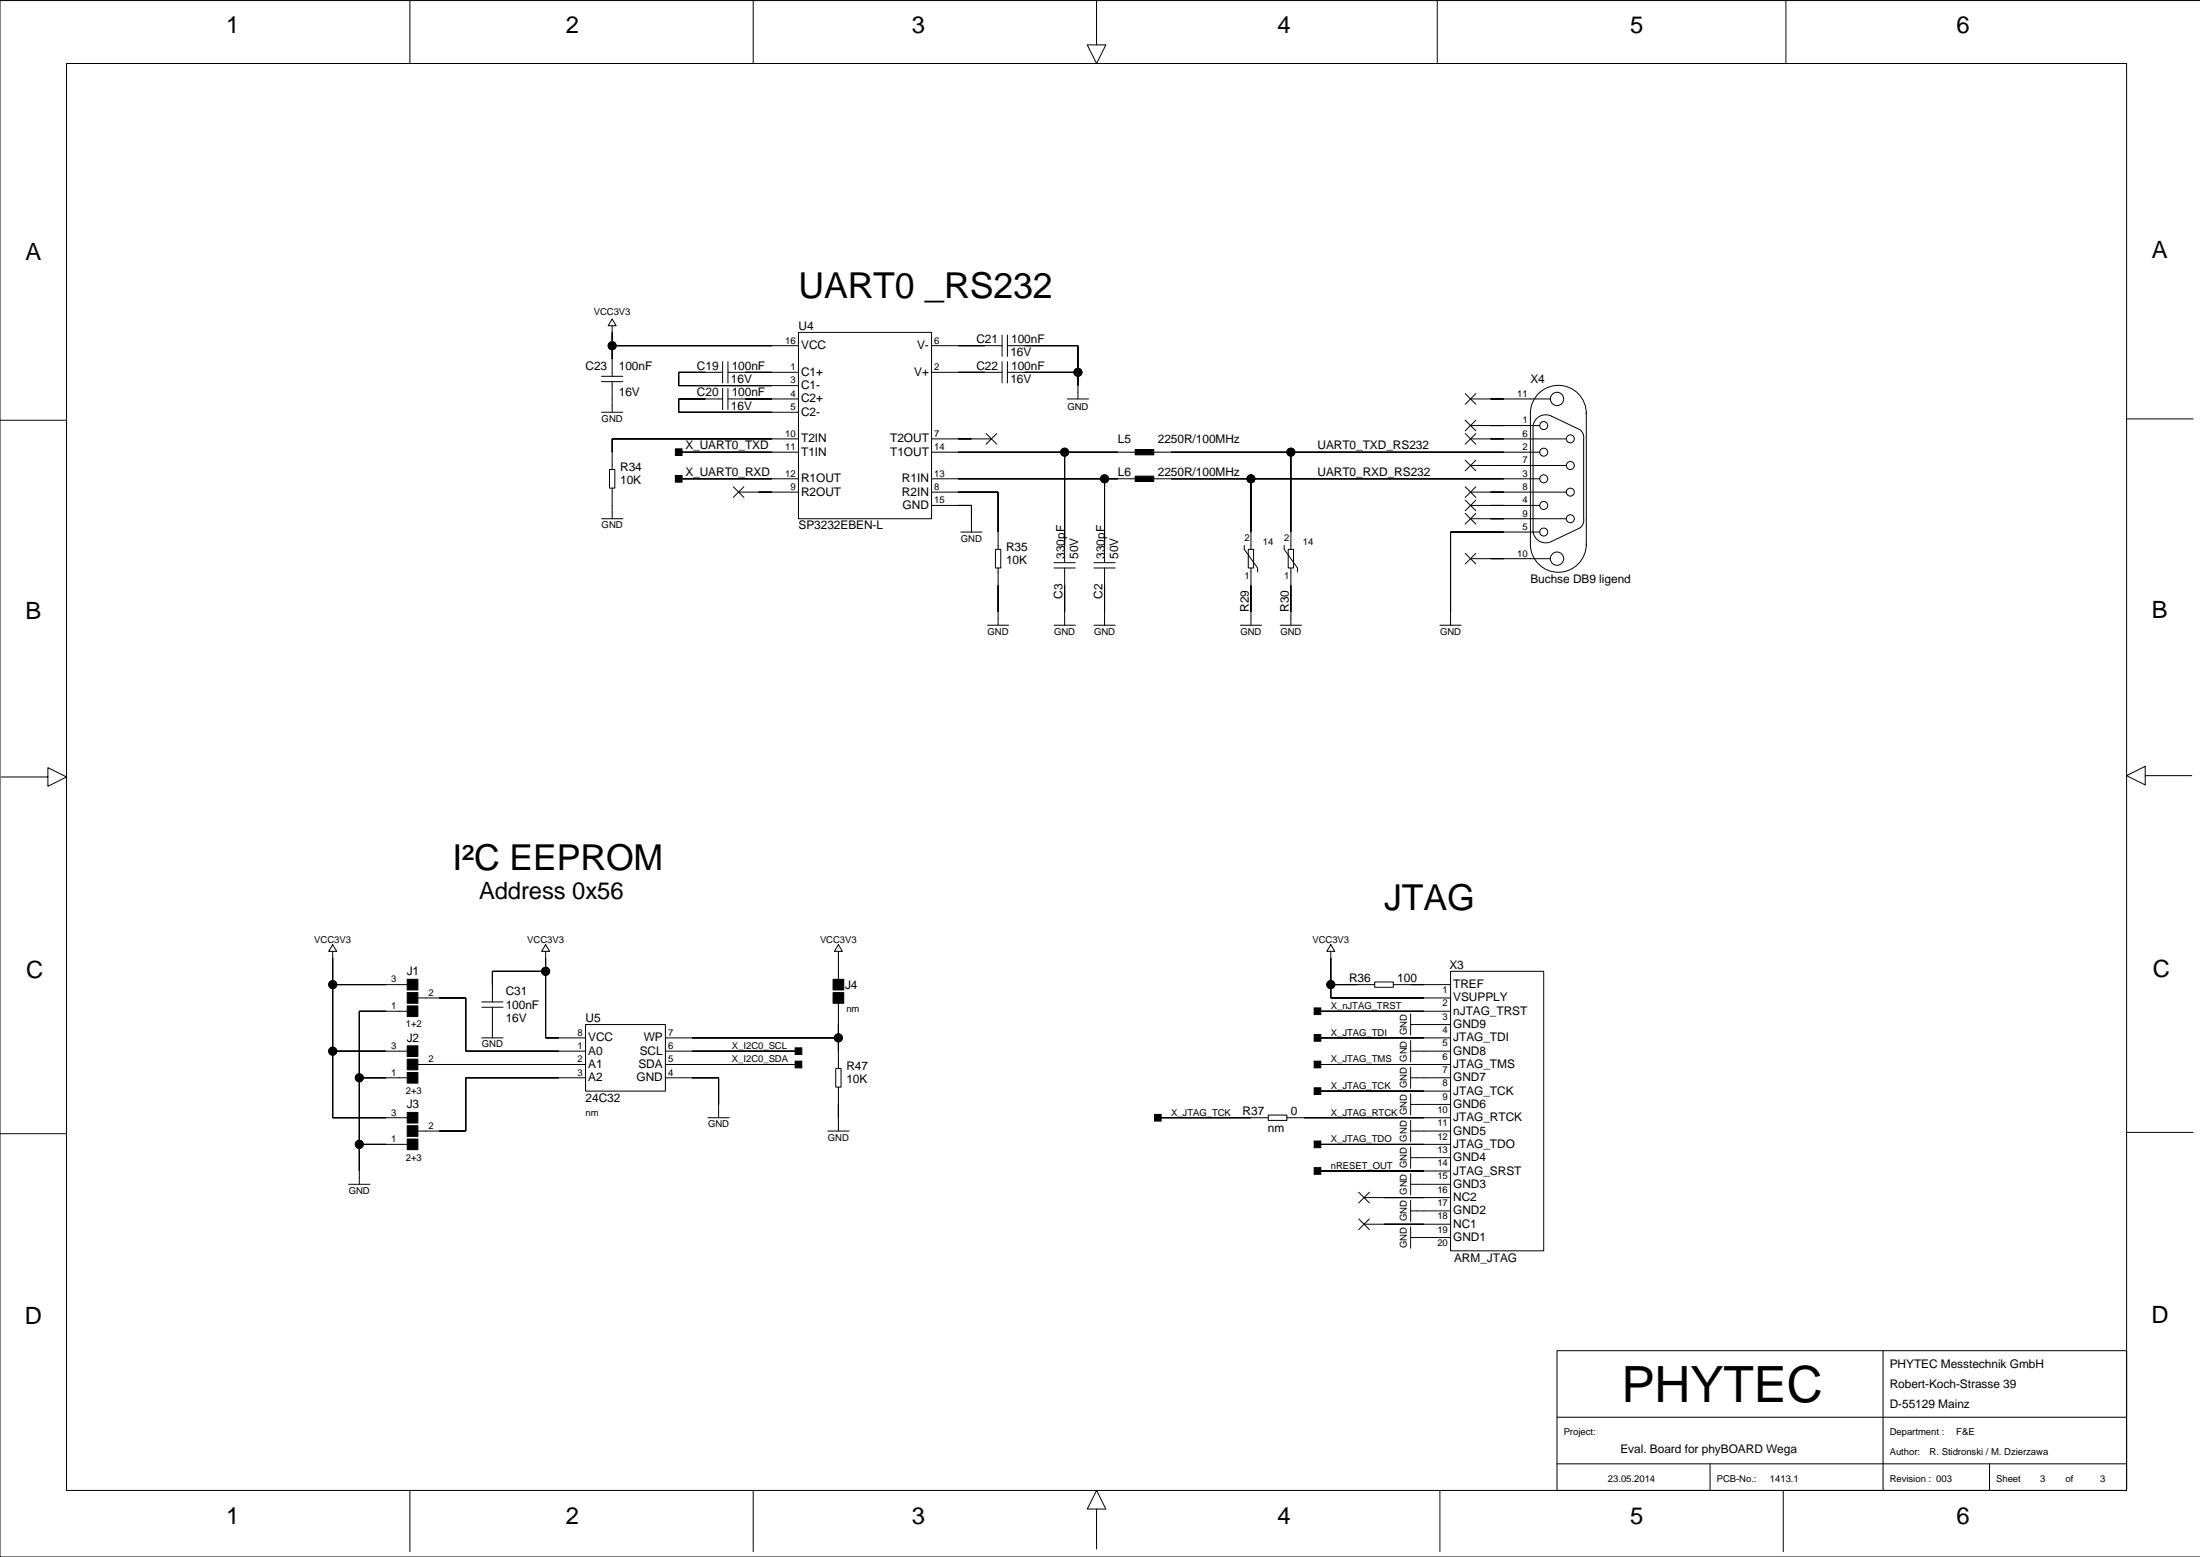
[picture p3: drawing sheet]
<svg xmlns="http://www.w3.org/2000/svg" width="420mm" height="297mm" viewBox="0 0 420 297" stroke-linecap="round" stroke-linejoin="round" font-family="sans-serif">
<g fill="none" stroke="#000" stroke-width=".19">
<path d="M78.2 -.1v12.2M143.7 -.1v12.2M209.2 -.1v8.7h1.8l-1.8 3.5-1.7-3.5h1.7M274.3 -.1v12.2M340.8 -.1v12.2M419.9 .1h-419.9v296.9h419.9M114.8 72.8h4M114.8 71.8h4M114.8 78.6h4M116.8 76.1h.1M116.8 60.9l.8 1.2h-1.5zM116.8 62.1v9.7"/>
<path d="M116.8 72.8v5.8M116.8 66h35.6M137.9 76.1h-8.4v2.5h22.9M137.9 69v4.1M137.9 74.1v4M137.9 71h-8.4v2.6h22.9M138.9 76.1h13.5M138.9 69v4.1M138.9 74.1v4M138.9 71h13.5M152.4 63.4h25.4v35.6h-25.4zM177.8 66h13.4"/>
<path d="M177.8 71h13.4M191.2 63.9v4.1M191.2 69v4.1M192.2 66h13.5v10.1M192.2 63.9v4.1M192.2 69v4.1M192.2 71h13.5M203.7 76.1h4M279.6 75.1l2 2M280.6 76.1h15.2M281.6 75.1l-2 2M302.7 78.9a5.3 5.3 0 0 0-5.2-5.4 5.3 5.3 0 0 0-5.5 5.2v25.3a5.3 5.3 0 0 0 5.5 5.2 5.3 5.3 0 0 0 5.2-5.5"/>
<path d="M302.7 78.6v25.4M405.8 79.9h12.7M0 80.2h12.7M114.8 99h4M116.3 89.6h1v3.5h-1zM116.8 96.4h.1M116.8 93.1v5.9M129.5 91.3h22.9M129.5 86.3h22.9M139.9 92.9l2.1 2M140.9 93.9h11.5M142 92.9l-2.1 2"/>
<path d="M152.4 83.7h-35.6v5.9M177.8 93.9h12.7v10.9M177.8 83.7h11.4M177.8 96.4h7.6v5.1M177.8 91.3h38.8M177.8 86.3h38.8M188.2 82.7l2 2M190.2 82.7l-2 2M203.2 86.3v21M210.8 91.3v16M220.2 91.3h73.6M220.2 86.3h73.6"/>
<path d="M238.7 91.3v13.5M246.3 86.3v18.5M279.6 82.7l2 2M279.6 80.2l2 2M279.6 92.9l2 2M279.6 95.4l2 2M279.6 97.9l2 2.1M279.6 87.8l2 2M280.6 99h18.3M280.6 93.9h18.3M280.6 88.8h18.3M280.6 83.7h18.3"/>
<path d="M280.6 96.4h13.2M280.6 81.2h13.2M281.6 82.7l-2 2M281.6 80.2l-2 2M281.6 92.9l-2 2M281.6 95.4l-2 2M281.6 97.9l-2 2.1M281.6 87.8l-2 2M302.2 99v-15.3a1.74 1.74 0 0 0-.8-1.8l-5.3-2.5a2.44 2.44 0 0 0-3.6 1.8v20.3a2.44 2.44 0 0 0 3.6 1.8l5.3-2.6a1.74 1.74 0 0 0 .8-1.7M183.3 101.5h4.1M188.4 119.3h4.1M189.9 104.8h1.1v3.6h-1.1z"/>
<path d="M190.5 108.4v10.9M201.1 119.3h4.1M201.1 107.3h4.1M201.1 108.4h4.1M203.2 108.4v10.9M208.7 119.3h4.1M208.7 107.3h4.1M208.7 108.4h4.1M210.8 108.4v10.9M236.7 119.3h4M237.4 104v.8l2.6 3.6v.7M238.2 104.8h1v3.6h-1z"/>
<path d="M238.7 108.4v10.9M244.3 119.3h4.1M245.1 104v.8l2.5 3.6v.7M245.8 104.8h1v3.6h-1zM246.3 108.4v10.9M274.8 119.3h4M279.6 105.6l2 2M280.6 106.6h15.2M281.6 105.6l-2 2M293.8 101.5h-17v17.8M.3 148.2h8.8v-1.7l3.6 1.7-3.6 1.8v-1.8M409.4 148v1.8l-3.6-1.8 3.6-1.8v1.8h8.8"/>
<path d="M63.5 180.2l.7 1.3h-1.5zM63.5 181.5v31.7h14.2M63.5 187.8h14.2M77.7 192.9h-9.1v33M79.7 190.4h9.2v10.1h22.8M91.9 198h4.1M91.9 191.1h4.1M91.9 192.2h4.1M94 195.5h.1M94 192.2v5.8M104.1 180.2l.8 1.3h-1.5zM104.1 181.5v16.5h7.6"/>
<path d="M104.1 185.3h-10.1v5.8M111.7 195.5h15.3v12.7h-15.3zM127 198h33M160 182.8h.1M160 180.2l.7 1.3h-1.5zM160 181.5v5.3M160 191.4v12.4M251.4 198h25.4M251.4 192.9h25.4M253.9 180.2l.8 1.3h-1.5zM253.9 181.5v8.9h22.9M253.9 187.8h8.4"/>
<path d="M262.3 187.3h3.6v1.1h-3.6zM265.9 187.8h10.9M269.2 195.5h7.6M269.2 193.4v4.1M269.2 198.5v4.1M271.7 195.5h.1M276.8 185.3h17.8v53.3h-17.8zM0 216.3h12.7M63.5 200.5h14.2M68.6 218.3h9.1M68.6 205.6h9.1M79.7 203.1h32"/>
<path d="M111.7 205.6h-22.8v10.2h-9.2M127 205.6h10.1v7.6M127 203.1h25.4M127 200.5h25.4M135.1 213.2h4.1M158 215.8h4M159.5 203.8h1v3.6h-1zM160 207.4v8.4M220.9 213.2h21.1M242 212.7h3.6v1h-3.6zM245.6 213.2h31.2M251.4 218.3h25.4"/>
<path d="M251.4 208.2h25.4M251.4 203.1h25.4M269.2 215.8h7.6M269.2 210.7h7.6M269.2 205.6h7.6M269.2 200.5h7.6M269.2 203.6v4.1M269.2 208.7v4M269.2 213.7v4.1M269.2 218.8v4.1M271.7 200.5h.1M271.7 205.6h.1"/>
<path d="M271.7 210.7h.1M271.7 215.8h.1M405.8 216h12.7M66.5 225.9h4.1M251.4 223.4h25.4M259.3 232.5l2 2.1M259.3 227.5l2 2M260.3 233.6h16.5M260.3 228.5h16.5M261.3 232.5l-2 2.1M261.3 227.5l-2 2M269.2 236.1h7.6"/>
<path d="M269.2 231h7.6M269.2 225.9h7.6M269.2 220.9h7.6M269.2 223.9v4.1M269.2 229v4M269.2 234.1v4M271.7 220.9h.1M271.7 225.9h.1M271.7 231h.1M271.7 236.1h.1M297.1 257.7h108.7v26.6h-108.7zM359.3 257.7v26.6"/>
<path d="M297.1 279.3h108.7M297.1 270.4h108.7M326.3 279.3v5M379.6 279.3v5M78.2 284.3v11.7M143.7 284.3v11.7M209.2 287.9h1.8l-1.8-3.6-1.7 3.6h1.7v7.6M274.8 284.3v11.7M340.3 284.3v11.7M405.8 284.1v-272h-393.1v272.2h393.1"/>
<circle cx="116.8" cy="66" r=".76"/>
<circle cx="205.7" cy="71" r=".76"/>
<circle cx="297.1" cy="76.1" r="1.27"/>
<circle cx="203.2" cy="86.3" r=".76"/>
<circle cx="210.8" cy="91.3" r=".76"/>
<circle cx="238.7" cy="91.3" r=".76"/>
<circle cx="246.3" cy="86.3" r=".76"/>
<circle cx="294.6" cy="96.4" r=".76"/>
<circle cx="294.6" cy="91.3" r=".76"/>
<circle cx="294.6" cy="81.2" r=".76"/>
<circle cx="294.6" cy="86.3" r=".76"/>
<circle cx="299.7" cy="83.7" r=".76"/>
<circle cx="299.7" cy="88.8" r=".76"/>
<circle cx="299.7" cy="99" r=".76"/>
<circle cx="299.7" cy="93.9" r=".76"/>
<circle cx="294.6" cy="101.5" r=".76"/>
<circle cx="297.1" cy="106.6" r="1.27"/>
<circle cx="63.5" cy="187.8" r=".76"/>
<circle cx="104.1" cy="185.3" r=".76"/>
<circle cx="160" cy="198" r=".76"/>
<circle cx="253.9" cy="187.8" r=".76"/>
<circle cx="63.5" cy="200.5" r=".76"/>
<circle cx="68.6" cy="218.3" r=".76"/>
<circle cx="68.6" cy="205.6" r=".76"/>
</g>
<g fill="#000" stroke="#000" stroke-width=".19">
<path d="M116.8 66v2.5z" fill-rule="evenodd"/>
<path d="M116.8 63.4v2.6z" fill-rule="evenodd"/>
<path d="M129.5 76.1v2.5z" fill-rule="evenodd"/>
<path d="M129.5 71v2.6z" fill-rule="evenodd"/>
<path d="M129.5 76.1h5.1z" fill-rule="evenodd"/>
<path d="M129.5 71h5.1z" fill-rule="evenodd"/>
<path d="M116.8 66h30.5z" fill-rule="evenodd"/>
<path d="M129.5 78.6h17.8z" fill-rule="evenodd"/>
<path d="M142.2 76.1h5.1z" fill-rule="evenodd"/>
<path d="M129.5 73.6h17.8z" fill-rule="evenodd"/>
<path d="M142.2 71h5.1z" fill-rule="evenodd"/>
<path d="M182.8 71h5.1z" fill-rule="evenodd"/>
<path d="M182.8 66h5.1z" fill-rule="evenodd"/>
<path d="M195.5 66h10.2z" fill-rule="evenodd"/>
<path d="M195.5 71h10.2z" fill-rule="evenodd"/>
<path d="M205.7 71v2.6z" fill-rule="evenodd"/>
<path d="M205.7 66v5z" fill-rule="evenodd"/>
<path d="M284.4 76.1h2.6z" fill-rule="evenodd"/>
<path d="M116.8 83.7v2.6z" fill-rule="evenodd"/>
<path d="M128.9 85.6h1.2v1.3h-1.2z" fill-rule="evenodd"/>
<path d="M128.9 90.7h1.2v1.3h-1.2z" fill-rule="evenodd"/>
<path d="M129.5 86.3h17.8z" fill-rule="evenodd"/>
<path d="M129.5 91.3h17.8z" fill-rule="evenodd"/>
<path d="M144.7 93.9h2.6z" fill-rule="evenodd"/>
<path d="M116.8 83.7h30.5z" fill-rule="evenodd"/>
<path d="M185.4 96.4v2.6z" fill-rule="evenodd"/>
<path d="M182.8 96.4h2.6z" fill-rule="evenodd"/>
<path d="M182.8 83.7h2.6z" fill-rule="evenodd"/>
<path d="M190.5 93.9v7.6z" fill-rule="evenodd"/>
<path d="M182.8 93.9h7.7z" fill-rule="evenodd"/>
<path d="M182.8 86.3h20.4z" fill-rule="evenodd"/>
<path d="M203.2 86.3v17.7z" fill-rule="evenodd"/>
<path d="M210.8 91.3v12.7z" fill-rule="evenodd"/>
<path d="M182.8 91.3h28z" fill-rule="evenodd"/>
<path d="M210.8 91.3h2.5z" fill-rule="evenodd"/>
<path d="M203.2 86.3h10.1z" fill-rule="evenodd"/>
<path d="M216.6 85.8h3.6v1h-3.6z" fill-rule="evenodd"/>
<path d="M216.6 90.8h3.6v1.1h-3.6z" fill-rule="evenodd"/>
<path d="M238.7 91.3v10.2z" fill-rule="evenodd"/>
<path d="M223.5 91.3h15.2z" fill-rule="evenodd"/>
<path d="M246.3 86.3v15.2z" fill-rule="evenodd"/>
<path d="M223.5 86.3h22.8z" fill-rule="evenodd"/>
<path d="M284.4 81.2h2.6z" fill-rule="evenodd"/>
<path d="M284.4 83.7h2.6z" fill-rule="evenodd"/>
<path d="M284.4 93.9h2.6z" fill-rule="evenodd"/>
<path d="M284.4 96.4h2.6z" fill-rule="evenodd"/>
<path d="M284.4 99h2.6z" fill-rule="evenodd"/>
<path d="M284.4 88.8h2.6z" fill-rule="evenodd"/>
<path d="M238.7 91.3h48.3z" fill-rule="evenodd"/>
<path d="M246.3 86.3h40.7z" fill-rule="evenodd"/>
<path d="M190.5 111.7v5z" fill-rule="evenodd"/>
<path d="M203.2 111.7v5z" fill-rule="evenodd"/>
<path d="M210.8 111.7v5z" fill-rule="evenodd"/>
<path d="M238.7 111.7v5z" fill-rule="evenodd"/>
<path d="M246.3 111.7v5z" fill-rule="evenodd"/>
<path d="M276.8 101.5v15.2z" fill-rule="evenodd"/>
<path d="M276.8 101.5h10.2z" fill-rule="evenodd"/>
<path d="M284.4 106.6h2.6z" fill-rule="evenodd"/>
<path d="M63.5 187.8v12.7z" fill-rule="evenodd"/>
<path d="M63.5 182.8v5z" fill-rule="evenodd"/>
<path d="M68.6 192.9v12.7z" fill-rule="evenodd"/>
<path d="M63.5 187.8h10.1z" fill-rule="evenodd"/>
<path d="M68.6 192.9h5z" fill-rule="evenodd"/>
<path d="M77.7 189.4h2v2h-2z" fill-rule="evenodd"/>
<path d="M77.7 191.9h2v2h-2z" fill-rule="evenodd"/>
<path d="M77.7 186.8h2v2.1h-2z" fill-rule="evenodd"/>
<path d="M83.8 190.4h5.1z" fill-rule="evenodd"/>
<path d="M88.9 190.4v10.1z" fill-rule="evenodd"/>
<path d="M94 185.3v2.5z" fill-rule="evenodd"/>
<path d="M94 185.3h10.1z" fill-rule="evenodd"/>
<path d="M104.1 182.8v2.5z" fill-rule="evenodd"/>
<path d="M104.1 185.3v12.7z" fill-rule="evenodd"/>
<path d="M104.1 198h2.6z" fill-rule="evenodd"/>
<path d="M159 189.4h2v2h-2z" fill-rule="evenodd"/>
<path d="M159 186.8h2v2.1h-2z" fill-rule="evenodd"/>
<path d="M160 195.5v2.5z" fill-rule="evenodd"/>
<path d="M160 198v2.5z" fill-rule="evenodd"/>
<path d="M132.1 198h27.9z" fill-rule="evenodd"/>
<path d="M250.8 192.3h1.2v1.3h-1.2z" fill-rule="evenodd"/>
<path d="M250.8 197.4h1.2v1.2h-1.2z" fill-rule="evenodd"/>
<path d="M253.9 182.8v5z" fill-rule="evenodd"/>
<path d="M253.9 187.8v2.6z" fill-rule="evenodd"/>
<path d="M253.9 187.8h5.1z" fill-rule="evenodd"/>
<path d="M251.4 192.9h20.3z" fill-rule="evenodd"/>
<path d="M251.4 198h20.3z" fill-rule="evenodd"/>
<path d="M269.2 187.8h2.5z" fill-rule="evenodd"/>
<path d="M253.9 190.4h17.8z" fill-rule="evenodd"/>
<path d="M63.5 200.5v12.7z" fill-rule="evenodd"/>
<path d="M68.6 205.6v12.7z" fill-rule="evenodd"/>
<path d="M68.6 218.3v5.1z" fill-rule="evenodd"/>
<path d="M63.5 213.2h10.1z" fill-rule="evenodd"/>
<path d="M63.5 200.5h10.1z" fill-rule="evenodd"/>
<path d="M68.6 205.6h5z" fill-rule="evenodd"/>
<path d="M68.6 218.3h5z" fill-rule="evenodd"/>
<path d="M77.7 202.1h2v2h-2z" fill-rule="evenodd"/>
<path d="M77.7 204.6h2v2h-2z" fill-rule="evenodd"/>
<path d="M77.7 199.5h2v2.1h-2z" fill-rule="evenodd"/>
<path d="M77.7 214.8h2v2h-2z" fill-rule="evenodd"/>
<path d="M77.7 217.3h2v2h-2z" fill-rule="evenodd"/>
<path d="M77.7 212.2h2v2.1h-2z" fill-rule="evenodd"/>
<path d="M83.8 215.8h5.1z" fill-rule="evenodd"/>
<path d="M88.9 205.6v10.2z" fill-rule="evenodd"/>
<path d="M88.9 200.5h17.8z" fill-rule="evenodd"/>
<path d="M83.8 203.1h22.9z" fill-rule="evenodd"/>
<path d="M88.9 205.6h17.8z" fill-rule="evenodd"/>
<path d="M132.1 205.6h5z" fill-rule="evenodd"/>
<path d="M137.1 205.6v5.1z" fill-rule="evenodd"/>
<path d="M151.7 199.9h1.3v1.3h-1.3z" fill-rule="evenodd"/>
<path d="M151.7 202.4h1.3v1.3h-1.3z" fill-rule="evenodd"/>
<path d="M132.1 200.5h20.3z" fill-rule="evenodd"/>
<path d="M132.1 203.1h20.3z" fill-rule="evenodd"/>
<path d="M160 210.7v2.5z" fill-rule="evenodd"/>
<path d="M220.3 212.6h1.3v1.3h-1.3z" fill-rule="evenodd"/>
<path d="M220.9 213.2h17.8z" fill-rule="evenodd"/>
<path d="M250.8 202.4h1.2v1.3h-1.2z" fill-rule="evenodd"/>
<path d="M250.8 207.5h1.2v1.3h-1.2z" fill-rule="evenodd"/>
<path d="M250.8 217.7h1.2v1.3h-1.2z" fill-rule="evenodd"/>
<path d="M251.4 203.1h20.3z" fill-rule="evenodd"/>
<path d="M251.4 208.2h20.3z" fill-rule="evenodd"/>
<path d="M251.4 218.3h20.3z" fill-rule="evenodd"/>
<path d="M248.9 213.2h22.8z" fill-rule="evenodd"/>
<path d="M250.8 222.8h1.2v1.2h-1.2z" fill-rule="evenodd"/>
<path d="M251.4 223.4h20.3z" fill-rule="evenodd"/>
<path d="M264.1 233.6h7.6z" fill-rule="evenodd"/>
<path d="M264.1 228.5h7.6z" fill-rule="evenodd"/>
<circle cx="116.8" cy="66" r=".76"/>
<circle cx="205.7" cy="71" r=".76"/>
<circle cx="203.2" cy="86.3" r=".76"/>
<circle cx="210.8" cy="91.3" r=".76"/>
<circle cx="238.7" cy="91.3" r=".76"/>
<circle cx="246.3" cy="86.3" r=".76"/>
<circle cx="63.5" cy="187.8" r=".76"/>
<circle cx="104.1" cy="185.3" r=".76"/>
<circle cx="160" cy="198" r=".76"/>
<circle cx="253.9" cy="187.8" r=".76"/>
<circle cx="63.5" cy="200.5" r=".76"/>
<circle cx="68.6" cy="218.3" r=".76"/>
<circle cx="68.6" cy="205.6" r=".76"/>
</g>
<text font-size="9.5" x="309.4" y="267.4">PHYTEC</text>
<g font-size="6.8">
<text x="152.4" y="56.8">UART0 _RS232</text>
<text x="86.3" y="166">I²C EEPROM</text>
<text x="264.1" y="173.6">JTAG</text>
</g>
<g font-size="4.5">
<text x="43.2" y="6.4">1</text>
<text x="107.9" y="6.4">2</text>
<text x="174" y="6.4">3</text>
<text x="243.8" y="6.4">4</text>
<text x="311.1" y="6.4">5</text>
<text x="373.3" y="6.4">6</text>
<text x="4.8" y="49.5">A</text>
<text x="410.6" y="49.3">A</text>
<text x="4.8" y="118.1">B</text>
<text x="410.6" y="117.8">B</text>
<text x="91.4" y="171.6">Address 0x56</text>
<text x="5" y="186.7">C</text>
<text x="410.8" y="186.4">C</text>
<text x="4.7" y="252.7">D</text>
<text x="410.5" y="252.4">D</text>
<text x="43.2" y="290.8">1</text>
<text x="107.9" y="290.8">2</text>
<text x="174" y="290.8">3</text>
<text x="243.8" y="290.8">4</text>
<text x="311.1" y="290.8">5</text>
<text x="373.3" y="290.8">6</text>
</g>
<g font-size="2.3">
<text x="152.4" y="62.9">U4</text>
<text x="186.3" y="65.4">C21</text>
<text x="193" y="65.4">100nF</text>
<text x="111.7" y="70.5">C23</text>
<text x="118.1" y="70.5">100nF</text>
<text x="133" y="70.5">C19</text>
<text x="139.6" y="70.5">100nF</text>
<text x="152.9" y="66.6">VCC</text>
<text x="152.9" y="71.7">C1+</text>
<text x="174.4" y="71.7">V+</text>
<text x="175" y="66.6">V-</text>
<text x="186.3" y="70.5">C22</text>
<text x="192.8" y="68">16V</text>
<text x="193" y="70.5">100nF</text>
<text x="118.1" y="75.6">16V</text>
<text x="133" y="75.6">C20</text>
<text x="139.5" y="73.1">16V</text>
<text x="139.6" y="75.6">100nF</text>
<text x="152.9" y="76.8">C2+</text>
<text x="152.9" y="74.2">C1-</text>
<text x="192.8" y="73.1">16V</text>
<text x="292" y="73.1">X4</text>
<text x="139.5" y="78.1">16V</text>
<text x="152.9" y="79.3">C2-</text>
<text x="118.3" y="89.8">R34</text>
<text x="130.8" y="85.8">X_UART0_TXD</text>
<text x="152.9" y="86.9">T1IN</text>
<text x="152.9" y="84.4">T2IN</text>
<text x="169.9" y="86.9">T1OUT</text>
<text x="169.9" y="84.4">T2OUT</text>
<text x="213.3" y="84.5">L5</text>
<text x="220.9" y="84.5">2250R/100MHz</text>
<text x="251.4" y="85.8">UART0_TXD_RS232</text>
<text x="118.3" y="92.4">10K</text>
<text x="130.8" y="90.8">X_UART0_RXD</text>
<text x="152.9" y="94.6">R2OUT</text>
<text x="152.9" y="92">R1OUT</text>
<text x="172.1" y="94.6">R2IN</text>
<text x="172.1" y="92">R1IN</text>
<text x="213.3" y="90.8">L6</text>
<text x="220.9" y="90.8">2250R/100MHz</text>
<text x="251.4" y="90.8">UART0_RXD_RS232</text>
<text x="152.4" y="101">SP3232EBEN-L</text>
<text x="172.2" y="97.1">GND</text>
<text x="192" y="105.1">R35</text>
<text x="192" y="107.6">10K</text>
<text x="203.2" y="106.6" transform="rotate(-90 203.2 106.6)">330pF</text>
<text x="205.7" y="106.6" transform="rotate(-90 205.7 106.6)">50V</text>
<text x="210.8" y="106.6" transform="rotate(-90 210.8 106.6)">330pF</text>
<text x="213.4" y="106.6" transform="rotate(-90 213.4 106.6)">50V</text>
<text x="292" y="111.2">Buchse DB9 ligend</text>
<text x="202.8" y="114.2" transform="rotate(-90 202.8 114.2)">C3</text>
<text x="210.4" y="114.2" transform="rotate(-90 210.4 114.2)">C2</text>
<text x="238.3" y="116.7" transform="rotate(-90 238.3 116.7)">R29</text>
<text x="245.9" y="116.7" transform="rotate(-90 245.9 116.7)">R30</text>
<text x="276.6" y="184.9">X3</text>
<text x="77.6" y="186.1">J1</text>
<text x="96.5" y="189.9">C31</text>
<text x="161.3" y="188.6">J4</text>
<text x="257.4" y="187.3">R36</text>
<text x="266.6" y="187.3">100</text>
<text x="277.3" y="191.1">VSUPPLY</text>
<text x="277.3" y="188.5">TREF</text>
<text x="96.5" y="195">16V</text>
<text x="96.5" y="192.4">100nF</text>
<text x="111.7" y="194.9">U5</text>
<text x="277.3" y="196.1">GND9</text>
<text x="277.3" y="193.6">nJTAG_TRST</text>
<text x="77.6" y="198.8">J2</text>
<text x="112.2" y="201.2">A0</text>
<text x="112.2" y="198.7">VCC</text>
<text x="112.2" y="203.8">A1</text>
<text x="121.8" y="203.8">SDA</text>
<text x="122.1" y="201.2">SCL</text>
<text x="122.8" y="198.7">WP</text>
<text x="277.3" y="203.8">JTAG_TMS</text>
<text x="277.3" y="201.2">GND8</text>
<text x="277.3" y="198.7">JTAG_TDI</text>
<text x="112.2" y="206.3">A2</text>
<text x="121.5" y="206.3">GND</text>
<text x="161.5" y="204.1">R47</text>
<text x="161.5" y="206.6">10K</text>
<text x="277.3" y="208.8">JTAG_TCK</text>
<text x="277.3" y="206.3">GND7</text>
<text x="77.6" y="211.5">J3</text>
<text x="111.7" y="210.2">24C32</text>
<text x="237.1" y="212.7">R37</text>
<text x="246.3" y="212.7">0</text>
<text x="277.3" y="213.9">JTAG_RTCK</text>
<text x="277.3" y="211.4">GND6</text>
<text x="241.9" y="216">nm</text>
<text x="277.3" y="221.5">GND4</text>
<text x="277.3" y="219">JTAG_TDO</text>
<text x="277.3" y="216.5">GND5</text>
<text x="277.3" y="226.6">GND3</text>
<text x="277.3" y="224.1">JTAG_SRST</text>
<text x="277.3" y="231.7">GND2</text>
<text x="277.3" y="229.2">NC2</text>
<text x="277.3" y="236.8">GND1</text>
<text x="277.3" y="234.2">NC1</text>
<text x="277.5" y="240.7">ARM_JTAG</text>
<text x="360.6" y="261">PHYTEC Messtechnik GmbH</text>
<text x="360.6" y="268.6">D-55129 Mainz</text>
<text x="360.6" y="264.8">Robert-Koch-Strasse 39</text>
<text x="309.2" y="277.2">Eval. Board for phyBOARD Wega</text>
</g>
<g font-size="1.8">
<text x="113.3" y="60.1">VCC3V3</text>
<text x="149.9" y="65.5">16</text>
<text x="178.3" y="65.5">6</text>
<text x="150.9" y="70.6">1</text>
<text x="178.3" y="70.6">2</text>
<text x="150.9" y="73.2">3</text>
<text x="150.9" y="75.7">4</text>
<text x="289.5" y="75.7">11</text>
<text x="114.8" y="80.5">GND</text>
<text x="149.9" y="83.3">10</text>
<text x="150.9" y="78.2">5</text>
<text x="178.3" y="83.3">7</text>
<text x="203.7" y="78.2">GND</text>
<text x="290.5" y="83.3">6</text>
<text x="290.5" y="80.8">1</text>
<text x="149.9" y="85.9">11</text>
<text x="178.3" y="85.9">14</text>
<text x="290.5" y="88.4">7</text>
<text x="290.5" y="85.9">2</text>
<text x="149.9" y="90.9">12</text>
<text x="150.9" y="93.5">9</text>
<text x="178.3" y="90.9">13</text>
<text x="178.3" y="93.5">8</text>
<text x="290.5" y="93.5">8</text>
<text x="290.5" y="90.9">3</text>
<text x="114.8" y="100.8">GND</text>
<text x="178.3" y="96">15</text>
<text x="290.5" y="98.6">9</text>
<text x="290.5" y="101.1">5</text>
<text x="290.5" y="96">4</text>
<text x="183.4" y="103.3">GND</text>
<text x="237.4" y="103.1">2</text>
<text x="241" y="103.9">14</text>
<text x="245.1" y="103.1">2</text>
<text x="248.6" y="103.9">14</text>
<text x="289.5" y="106.2">10</text>
<text x="237.4" y="110.5">1</text>
<text x="245.1" y="110.5">1</text>
<text x="188.5" y="121.1">GND</text>
<text x="201.2" y="121.1">GND</text>
<text x="208.8" y="121.1">GND</text>
<text x="236.7" y="121.1">GND</text>
<text x="244.3" y="121.1">GND</text>
<text x="274.8" y="121.1">GND</text>
<text x="60" y="179.8">VCC3V3</text>
<text x="100.6" y="179.8">VCC3V3</text>
<text x="156.5" y="179.8">VCC3V3</text>
<text x="250.4" y="179.8">VCC3V3</text>
<text x="74.7" y="187.4">3</text>
<text x="81.8" y="190">2</text>
<text x="275.3" y="189.5">1</text>
<text x="74.7" y="192.5">1</text>
<text x="77.5" y="196">1+2</text>
<text x="110.2" y="197.6">8</text>
<text x="127.5" y="197.6">7</text>
<text x="161.5" y="193">nm</text>
<text x="253.9" y="192.5">X_nJTAG_TRST</text>
<text x="253.9" y="197.6">X_JTAG_TDI</text>
<text x="268.5" y="197.5" transform="rotate(-90 268.5 197.5)">GND</text>
<text x="275.3" y="197.1">4</text>
<text x="275.3" y="194.5">3</text>
<text x="275.3" y="192">2</text>
<text x="74.7" y="200.1">3</text>
<text x="81.8" y="202.7">2</text>
<text x="92" y="199.8">GND</text>
<text x="110.2" y="200.1">1</text>
<text x="110.2" y="202.7">2</text>
<text x="127.5" y="202.7">5</text>
<text x="127.5" y="200.1">6</text>
<text x="139.7" y="200.1">X_I2C0_SCL</text>
<text x="139.7" y="202.7">X_I2C0_SDA</text>
<text x="253.9" y="202.7">X_JTAG_TMS</text>
<text x="268.5" y="202.5" transform="rotate(-90 268.5 202.5)">GND</text>
<text x="275.3" y="202.2">6</text>
<text x="275.3" y="199.6">5</text>
<text x="74.7" y="205.2">1</text>
<text x="77.5" y="208.7">2+3</text>
<text x="110.2" y="205.2">3</text>
<text x="127.5" y="205.2">4</text>
<text x="253.9" y="207.7">X_JTAG_TCK</text>
<text x="268.5" y="207.6" transform="rotate(-90 268.5 207.6)">GND</text>
<text x="275.3" y="209.8">9</text>
<text x="275.3" y="207.2">8</text>
<text x="275.3" y="204.7">7</text>
<text x="74.7" y="212.8">3</text>
<text x="81.8" y="215.4">2</text>
<text x="111.7" y="212.8">nm</text>
<text x="135.1" y="215">GND</text>
<text x="223.5" y="212.8">X_JTAG_TCK</text>
<text x="253.9" y="212.8">X_JTAG_RTCK</text>
<text x="268.5" y="212.7" transform="rotate(-90 268.5 212.7)">GND</text>
<text x="274.3" y="214.9">11</text>
<text x="274.3" y="212.3">10</text>
<text x="74.7" y="217.9">1</text>
<text x="77.5" y="221.4">2+3</text>
<text x="158" y="217.6">GND</text>
<text x="253.9" y="217.9">X_JTAG_TDO</text>
<text x="268.5" y="217.8" transform="rotate(-90 268.5 217.8)">GND</text>
<text x="274.3" y="219.9">13</text>
<text x="274.3" y="217.4">12</text>
<text x="66.6" y="227.7">GND</text>
<text x="253.9" y="223">nRESET_OUT</text>
<text x="268.5" y="227.9" transform="rotate(-90 268.5 227.9)">GND</text>
<text x="268.5" y="222.9" transform="rotate(-90 268.5 222.9)">GND</text>
<text x="274.3" y="227.6">16</text>
<text x="274.3" y="225">15</text>
<text x="274.3" y="222.5">14</text>
<text x="268.5" y="233" transform="rotate(-90 268.5 233)">GND</text>
<text x="274.3" y="232.6">18</text>
<text x="274.3" y="230.1">17</text>
<text x="268.5" y="238.1" transform="rotate(-90 268.5 238.1)">GND</text>
<text x="274.3" y="237.7">20</text>
<text x="274.3" y="235.2">19</text>
<text x="298.4" y="273.8">Project:</text>
<text x="360.6" y="273.8">Department :</text>
<text x="373.3" y="273.8">F&amp;E</text>
<text x="360.6" y="277.6">Author:</text>
<text x="368.2" y="277.6">R. Stidronski / M. Dzierzawa</text>
<text x="306.8" y="282.7">23.05.2014</text>
<text x="327.6" y="282.7">PCB-No.:</text>
<text x="337.7" y="282.7">1413.1</text>
<text x="360.6" y="282.7">Revision : 003</text>
<text x="380.9" y="282.7">Sheet</text>
<text x="389.3" y="282.7">3</text>
<text x="394.1" y="282.7">of</text>
<text x="400.7" y="282.7">3</text>
</g>
</svg>
